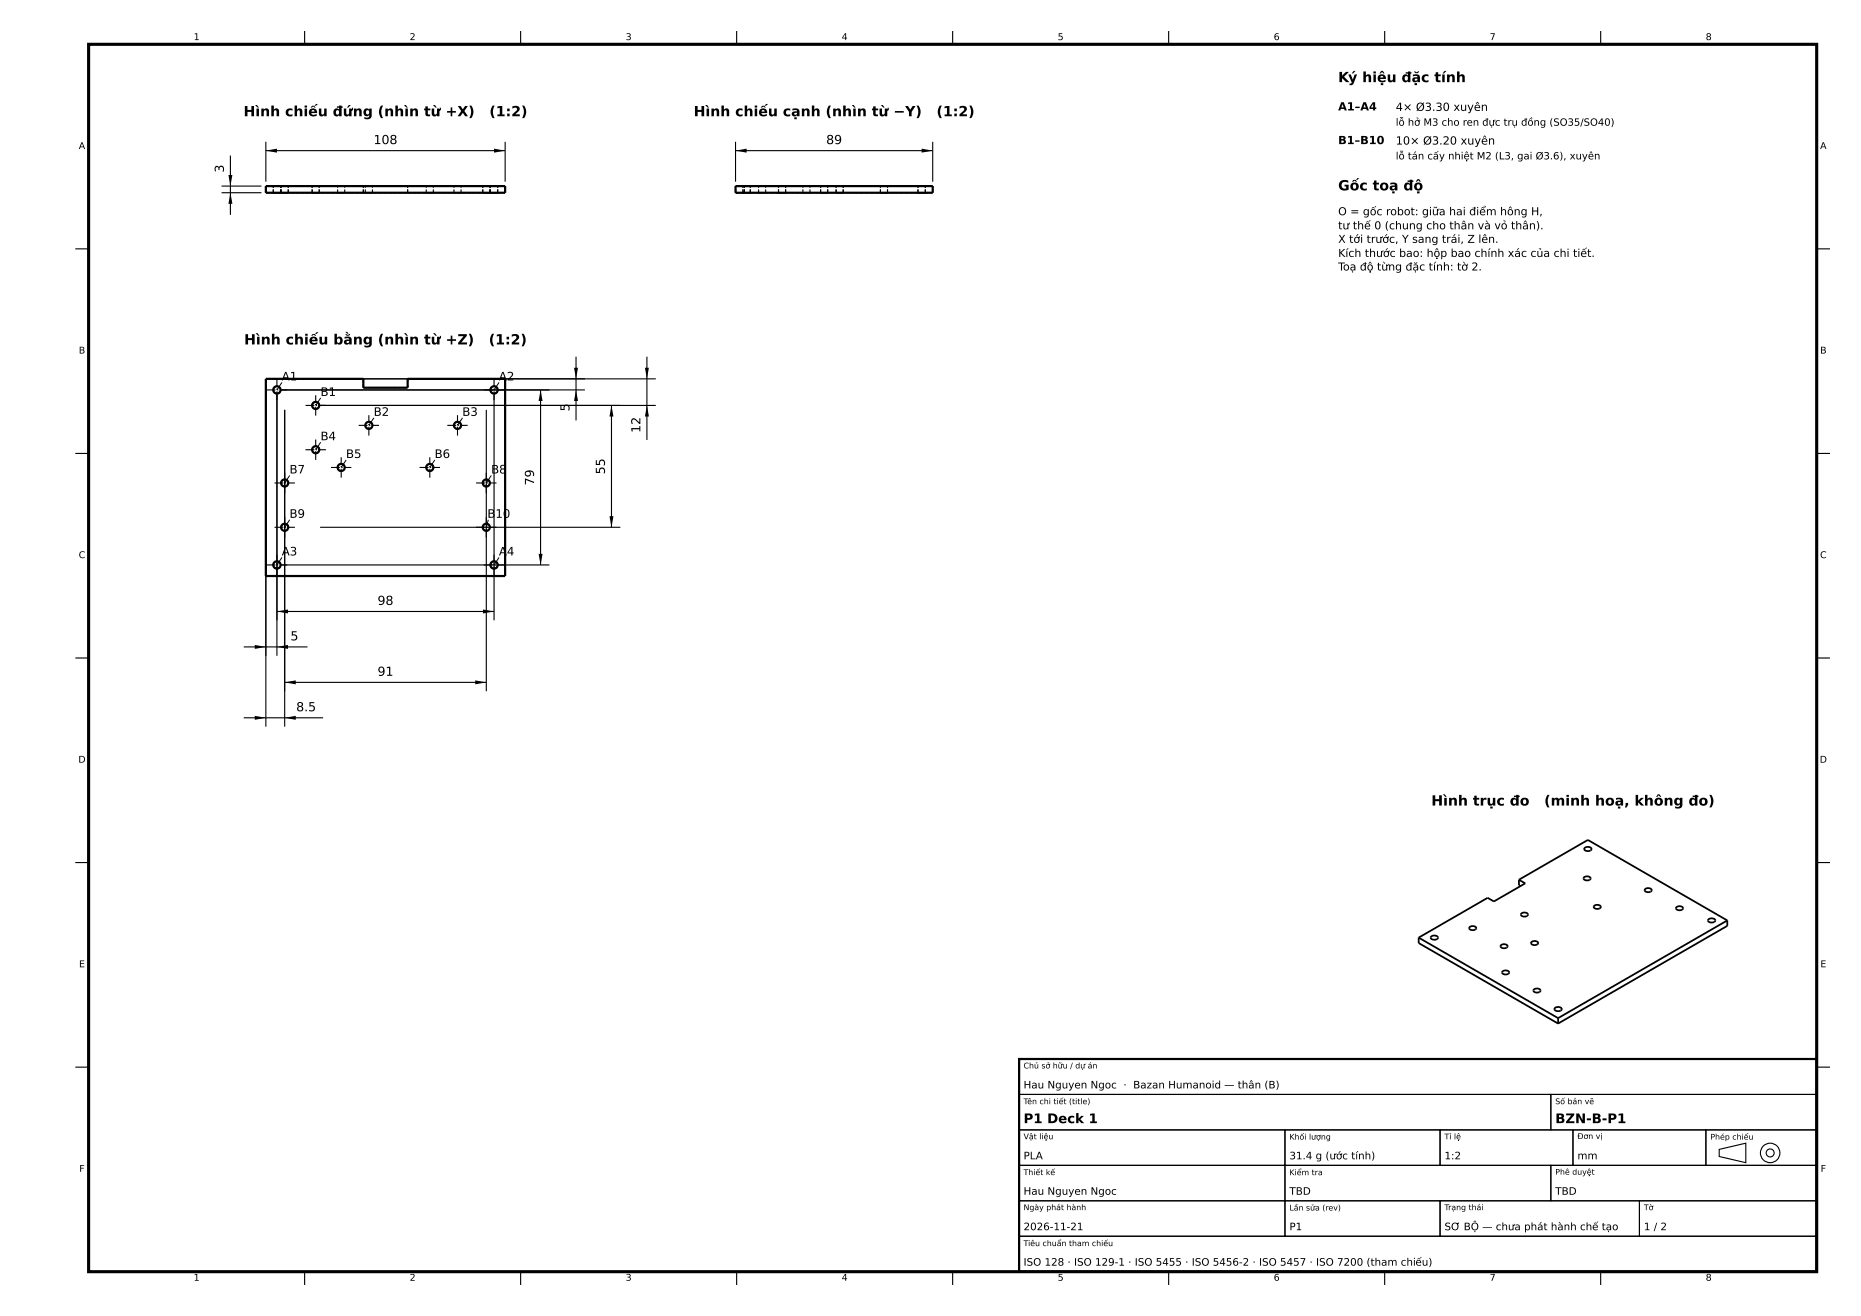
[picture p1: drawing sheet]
<svg xmlns="http://www.w3.org/2000/svg" width="420mm" height="297mm" viewBox="0 0 420 297" stroke-linecap="round" stroke-linejoin="round" font-family="sans-serif">
<g fill="#000">
<path d="M60 34l2.5-.5v1zM111.5 33.5l2.5 .5-2.5 .5zM166 34l2.5-.5v1zM208 33.5l2.5 .5-2.5 .5zM52 43.5l.5 2.5h-1zM51.5 39.5h1l-.5 2.5zM122 88l.4 2.5h-.9zM129.5 83h1l-.5 2.5zM130 88l.5 2.5h-1zM138 91.5l.5 2.5h-.9zM145.5 83h.9l-.4 2.5zM146 91.5l.4 2.5h-.9z"/>
<path d="M137.6 116.5h.9l-.5 2.5zM62.5 138l2.5-.4v.9zM109 137.6l2.5 .4-2.5 .5zM121.5 125h.9l-.4 2.5zM57.5 145.5l2.5 .5-2.5 .4zM62.5 146l2.5-.5v.9zM64.2 154l2.6-.4v.9zM107.2 153.6l2.5 .4-2.5 .5zM57.5 161.6l2.5 .4-2.5 .5zM64.2 162l2.6-.4v.9z"/>
</g>
<path d="M20 10h390v277h-390z" fill="none" stroke="#000" stroke-width=".7" stroke-linecap="butt"/>
<g fill="none" stroke="#000" stroke-width=".5">
<path d="M60 42h54v1.5h-54zM166 42h44.5v1.5h-44.5zM60 85.5h22v2h10v-2h22v44.5h-54zM230 239h180v48h-180z"/>
<circle cx="62.5" cy="88" r=".82"/>
<circle cx="71.3" cy="91.5" r=".8"/>
<circle cx="83.3" cy="96" r=".8"/>
<circle cx="103.2" cy="96" r=".8"/>
<circle cx="111.5" cy="88" r=".82"/>
<circle cx="64.3" cy="119" r=".8"/>
<circle cx="64.3" cy="109" r=".8"/>
<circle cx="71.3" cy="101.5" r=".8"/>
<circle cx="77" cy="105.5" r=".8"/>
<circle cx="97" cy="105.5" r=".8"/>
<circle cx="109.8" cy="119" r=".8"/>
<circle cx="109.8" cy="109" r=".8"/>
<circle cx="62.5" cy="127.5" r=".83"/>
<circle cx="111.5" cy="127.5" r=".83"/>
</g>
<g fill="none" stroke="#000" stroke-width=".25">
<path d="M68.8 7v3M117.5 7v3M166.3 7v3M215 7v3M263.8 7v3M312.5 7v3M361.2 7v3M52 35.1v13.4M60 32v9M60 34h54M114 32v9M166 34h44.5"/>
<path d="M166 32v9M210.5 32v9M17 56.2h3M50 43.5h9M50 42h9M410 56.2h3M60 89v75M62.5 89v59M63.5 88h68.5M63.5 85.5h84.5M64.2 92.5v71.5M72.2 91.5h75.8"/>
<path d="M109.7 92.5v63.5M111.5 89v51M122 88v39.5M130 80.5v14.4M138 91.5v27.5M146 80.5v18.8M17 102.3h3M72.2 119h67.8M410 102.3h3M62.5 138h49M63.5 127.5h60.5M17 148.5h3"/>
<path d="M55 146h14.4M64.2 154h45.5M410 148.5h3M55 162h17.9M17 194.7h3M410 194.7h3M230 239h180v8h-180zM17 240.8h3M230 247h120v8h-120zM230 255h60v8h-60zM290 255h35v8h-35zM325 255h30v8h-30z"/>
<path d="M350 247h60v8h-60zM355 255h30v8h-30zM385 255h25v8h-25zM388 259.4l6-1.4v4.4l-6-1.4zM410 240.8h3M230 263h60v8h-60zM230 271h60v8h-60zM230 279h180v8h-180zM290 263h60v8h-60zM290 271h35v8h-35zM325 271h45v8h-45zM350 263h60v8h-60z"/>
<path d="M370 271h40v8h-40zM68.8 287v3M117.5 287v3M166.3 287v3M215 287v3M263.8 287v3M312.5 287v3M361.2 287v3"/>
<circle cx="399.5" cy="260.2" r="2.2"/>
<circle cx="399.5" cy="260.2" r=".9"/>
</g>
<g fill="none" stroke="#000" stroke-width=".25" stroke-dasharray=".7 .4" stroke-linecap="butt">
<path d="M60 42h22M60 43.5h22M60 43.5v-1.5M61.7 42h.8M61.7 43.5h.8M61.7 43.5v-1.5M62.5 42h.8M62.5 43.5h.8M63.3 42h-1.6M63.3 43.5h-1.6M63.3 43.5v-1.5M63.4 42h.8"/>
<path d="M63.4 43.5h.8M63.4 43.5v-1.5M64.2 42h.9M64.2 43.5h.9M65.1 42h-1.7M65.1 43.5h-1.7M65.1 43.5v-1.5M70.5 42h.8M70.5 43.5h.8M70.5 43.5v-1.5M71.3 42h.8M71.3 43.5h.8"/>
<path d="M72.1 42h-1.6M72.1 43.5h-1.6M72.1 43.5v-1.5M76.2 42h.8M76.2 43.5h.8M76.2 43.5v-1.5M77 42h.8M77 43.5h.8M77.8 42h-1.6M77.8 43.5h-1.6M77.8 43.5v-1.5M82 43.5v-1.5"/>
<path d="M82 42h10M82 43.5h10M82.5 42h.8M82.5 43.5h.8M82.5 43.5v-1.5M83.3 42h.7M83.3 43.5h.7M84 42h-1.5M84 43.5h-1.5M84 43.5v-1.5M92 42h22M92 43.5h22"/>
<path d="M92 43.5v-1.5M96.2 42h.8M96.2 43.5h.8M96.2 43.5v-1.5M97 42h.8M97 43.5h.8M97.8 42h-1.6M97.8 43.5h-1.6M97.8 43.5v-1.5M102.5 42h.7M102.5 43.5h.7M102.5 43.5v-1.5"/>
<path d="M103.2 42h.9M103.2 43.5h.9M104.1 42h-1.6M104.1 43.5h-1.6M104.1 43.5v-1.5M109 42h.7M109 43.5h.7M109 43.5v-1.5M109.7 42h.9M109.7 43.5h.9M110.6 42h-1.6M110.6 43.5h-1.6"/>
<path d="M110.6 43.5v-1.5M110.7 42h.8M110.7 43.5h.8M110.7 43.5v-1.5M111.5 42h.8M111.5 43.5h.8M112.3 42h-1.6M112.3 43.5h-1.6M112.3 43.5v-1.5M114 43.5v-1.5M166 43.5v-1.5M166 42h44.5"/>
<path d="M166 43.5h44.5M167.7 42h1.6M167.7 43.5h1.6M167.7 43.5v-1.5M168 42h-2M168 43.5v-1.5M168 43.5h-2M169.3 42h-1.6M169.3 43.5h-1.6M169.3 43.5v-1.5M171.2 42h1.6M171.2 43.5h1.6"/>
<path d="M171.2 43.5v-1.5M172.8 42h-1.6M172.8 43.5h-1.6M172.8 43.5v-1.5M175.7 42h1.6M175.7 43.5h1.6M175.7 43.5v-1.5M177.3 42h-1.6M177.3 43.5h-1.6M177.3 43.5v-1.5M181.2 42h1.6M181.2 43.5h1.6"/>
<path d="M181.2 43.5v-1.5M182.8 42h-1.6M182.8 43.5h-1.6M182.8 43.5v-1.5M185.2 42h1.6M185.2 43.5h1.6M185.2 43.5v-1.5M186.8 42h-1.6M186.8 43.5h-1.6M186.8 43.5v-1.5M188.7 42h1.6M188.7 43.5h1.6"/>
<path d="M188.7 43.5v-1.5M190.3 42h-1.6M190.3 43.5h-1.6M190.3 43.5v-1.5M198.7 42h1.6M198.7 43.5h1.6M198.7 43.5v-1.5M200.3 42h-1.6M200.3 43.5h-1.6M200.3 43.5v-1.5M207.2 42h1.6M207.2 43.5h1.6"/>
<path d="M207.2 43.5v-1.5M208.8 42h-1.6M208.8 43.5h-1.6M208.8 43.5v-1.5M210.5 43.5v-1.5M60 85.5h22M60 85.5v44.5M62.5 88.8a.82 .82 0 0 0 .7-1.2 .82 .82 0 0 0-1.4-.1 .82 .82 0 0 0 .6 1.3h.1M71.3 92.3a.8 .8 0 0 0 .7-1.2 .8 .8 0 0 0-1.4-.1 .8 .8 0 0 0 .5 1.3h.2M82 87.5v-2M82 87.5h10M83.3 96.8a.8 .8 0 0 0 .7-1.2 .8 .8 0 0 0-1.4-.1 .8 .8 0 0 0 .5 1.3h.2"/>
<path d="M92 87.5v-2M92 85.5h22M103.2 96.8a.8 .8 0 0 0 .8-1.2 .8 .8 0 0 0-1.4-.1 .8 .8 0 0 0 .5 1.3h.1M111.5 88.8a.82 .82 0 0 0 .7-1.2 .82 .82 0 0 0-1.4-.1 .82 .82 0 0 0 .6 1.3h.1M114 85.5v44.5M64.2 109.8a.8 .8 0 0 0 .8-1.2 .8 .8 0 0 0-1.4-.1 .8 .8 0 0 0 .5 1.3h.1M64.2 119.8a.8 .8 0 0 0 .8-1.2 .8 .8 0 0 0-1.4-.1 .8 .8 0 0 0 .5 1.3h.1M71.3 102.3a.8 .8 0 0 0 .7-1.2 .8 .8 0 0 0-1.4-.1 .8 .8 0 0 0 .5 1.3h.2M77 106.3a.8 .8 0 0 0 .7-1.2 .8 .8 0 0 0-1.3-.1 .8 .8 0 0 0 .5 1.3h.1M97 106.3a.8 .8 0 0 0 .7-1.2 .8 .8 0 0 0-1.3-.1 .8 .8 0 0 0 .5 1.3h.1M109.7 109.8a.8 .8 0 0 0 .8-1.2 .8 .8 0 0 0-1.4-.1 .8 .8 0 0 0 .5 1.3h.1M109.7 119.8a.8 .8 0 0 0 .8-1.2 .8 .8 0 0 0-1.4-.1 .8 .8 0 0 0 .5 1.3h.1"/>
<path d="M60 130h54M62.5 128.3a.83 .83 0 0 0 .7-1.2 .83 .83 0 0 0-1.4-.1 .83 .83 0 0 0 .6 1.3h.1M111.5 128.3a.83 .83 0 0 0 .7-1.2 .83 .83 0 0 0-1.4-.1 .83 .83 0 0 0 .6 1.3h.1"/>
</g>
<g fill="none" stroke="#000" stroke-width=".25" stroke-dasharray="2 .4 .3 .4" stroke-linecap="butt">
<path d="M60.2 88h4.6M62.5 90.3v-4.6M69 91.5h4.6M71.3 93.8v-4.6M81 96h4.5M83.3 98.3v-4.6M100.9 96h4.6M103.2 98.3v-4.6M109.2 88h4.6M111.5 90.3v-4.6M61.9 109h4.7M61.9 119h4.7"/>
<path d="M64.2 111.3v-4.6M69 101.5h4.6M71.3 103.8v-4.6M74.7 105.5h4.6M77 107.8v-4.6M94.7 105.5h4.6M97 107.8v-4.6M107.4 109h4.6M107.4 119h4.6M109.7 111.3v-4.6M60.2 127.5h4.6M62.5 129.8v-4.6"/>
<path d="M64.2 121.3v-4.6M109.2 127.5h4.6M109.7 121.3v-4.6M111.5 129.8v-4.6"/>
</g>
<g fill="none" stroke="#000" stroke-width=".23">
<path d="M63.6 86.3l-1.1 1.7M72.4 89.8l-1.1 1.7M72.4 99.8l-1.1 1.7M84.4 94.3l-1.1 1.7M104.4 94.3l-1.2 1.7M112.6 86.3l-1.1 1.7M65.4 107.3l-1.2 1.7M65.4 117.3l-1.2 1.7M78.1 103.8l-1.1 1.7M98.1 103.8l-1.1 1.7M110.2 117.3l-.5 1.7M110.9 107.3l-1.2 1.7"/>
<path d="M63.6 125.8l-1.1 1.7M112.6 125.8l-1.1 1.7"/>
</g>
<g fill="none" stroke="#000" stroke-width=".4">
<path d="M342.8 198.5l1.4 .9-7.1 4-1.4-.8-15.5 9M342.8 198.5l15.6-8.9 31.4 18.1M342.8 198.5v1.3l.4 .2M357.5 198a.81 .81 0 0 1 .8-.3 .81 .81 0 0 1 .6 .7 .87 .87 0 0 1-.8 .3 .87 .87 0 0 1-.7-.6zM357.6 191.4a.84 .84 0 0 1 .9-.4 .84 .84 0 0 1 .6 .7 .94 .94 0 0 1-1.6-.2zM320.2 211.6v1.2l31.4 18.2M320.2 211.6l31.4 18.2M323 211.4a.84 .84 0 0 1 .9-.4 .84 .84 0 0 1 .6 .7 .94 .94 0 0 1-1.6-.2zM331.7 209.2a.81 .81 0 0 1 .8-.3 .81 .81 0 0 1 .6 .7 .87 .87 0 0 1-.8 .3 .87 .87 0 0 1-.7-.6zM338.7 213.3a.81 .81 0 0 1 .9-.3 .81 .81 0 0 1 .6 .7 .87 .87 0 0 1-.8 .3 .87 .87 0 0 1-.7-.6zM339.1 219.2a.81 .81 0 0 1 .8-.3 .81 .81 0 0 1 .7 .7 .87 .87 0 0 1-.9 .3 .87 .87 0 0 1-.7-.6zM343.3 206.2a.81 .81 0 0 1 .9-.3 .81 .81 0 0 1 .6 .6 .87 .87 0 0 1-.8 .4 .87 .87 0 0 1-.7-.6z"/>
<path d="M345.6 212.6a.81 .81 0 0 1 .9-.3 .81 .81 0 0 1 .6 .7 .87 .87 0 0 1-.8 .3 .87 .87 0 0 1-.7-.6zM359.8 204.5a.81 .81 0 0 1 .8-.4 .81 .81 0 0 1 .6 .7 .87 .87 0 0 1-.8 .3 .87 .87 0 0 1-.7-.6zM371.3 200.7a.81 .81 0 0 1 .8-.4 .81 .81 0 0 1 .6 .7 .87 .87 0 0 1-.8 .4 .87 .87 0 0 1-.7-.6zM378.3 204.8a.81 .81 0 0 1 .9-.4 .81 .81 0 0 1 .6 .7 .87 .87 0 0 1-.8 .3 .87 .87 0 0 1-.7-.6zM385.6 207.5a.84 .84 0 0 1 .8-.3 .84 .84 0 0 1 .7 .7 .94 .94 0 0 1-1.6-.3zM389.8 207.7l-38.2 22.1M389.8 207.7v1.3l-38.2 22M346.2 223.3a.81 .81 0 0 1 .8-.3 .81 .81 0 0 1 .6 .7 .87 .87 0 0 1-.8 .3 .87 .87 0 0 1-.7-.6zM350.9 227.5a.84 .84 0 0 1 .9-.3 .84 .84 0 0 1 .6 .7 .94 .94 0 0 1-1.6-.3zM351.6 229.8v1.2"/>
</g>
<g font-size="3.2">
<text x="302" y="18.5">Ký hiệu đặc tính</text>
<text x="55" y="26.2">Hình chiếu đứng (nhìn từ +X)</text>
<text x="110.4" y="26.2">(1:2)</text>
<text x="156.5" y="26.2">Hình chiếu cạnh (nhìn từ −Y)</text>
<text x="211.4" y="26.2">(1:2)</text>
<text x="302" y="43">Gốc toạ độ</text>
<text x="55.1" y="77.7">Hình chiếu bằng (nhìn từ +Z)</text>
<text x="110.3" y="77.7">(1:2)</text>
<text x="323" y="181.8">Hình trục đo</text>
<text x="348.5" y="181.8">(minh hoạ, không đo)</text>
</g>
<g font-size="3">
<text x="231" y="253.5">P1 Deck 1</text>
<text x="351" y="253.5">BZN-B-P1</text>
</g>
<g font-size="2.8">
<text x="84.3" y="32.5">108</text>
<text x="186.5" y="32.5">89</text>
<text x="50.5" y="39" transform="rotate(-90 50.5 39)">3</text>
<text x="128.5" y="92.8" transform="rotate(-90 128.5 92.8)">5</text>
<text x="144.5" y="97.7" transform="rotate(-90 144.5 97.7)">12</text>
<text x="136.5" y="107" transform="rotate(-90 136.5 107)">55</text>
<text x="120.5" y="109.5" transform="rotate(-90 120.5 109.5)">79</text>
<text x="85.2" y="136.5">98</text>
<text x="65.5" y="144.5">5</text>
<text x="85.2" y="152.5">91</text>
<text x="66.8" y="160.5">8.5</text>
</g>
<g font-size="2.6">
<text x="63.6" y="85.9">A1</text>
<text x="72.3" y="89.4">B1</text>
<text x="112.6" y="85.9">A2</text>
<text x="84.3" y="93.9">B2</text>
<text x="104.3" y="93.9">B3</text>
<text x="72.3" y="99.4">B4</text>
<text x="65.3" y="106.9">B7</text>
<text x="78.1" y="103.4">B5</text>
<text x="98.1" y="103.4">B6</text>
<text x="110.8" y="106.9">B8</text>
<text x="65.3" y="116.9">B9</text>
<text x="110" y="116.9">B10</text>
<text x="63.6" y="125.4">A3</text>
<text x="112.6" y="125.4">A4</text>
</g>
<g font-size="2.5">
<text x="302" y="24.9">A1–A4</text>
<text x="315" y="25">4× Ø3.30 xuyên</text>
<text x="302" y="32.5">B1–B10</text>
<text x="315" y="32.6">10× Ø3.20 xuyên</text>
<text x="302" y="48.6">O = gốc robot: giữa hai điểm hông H,</text>
<text x="302" y="51.8">tư thế 0 (chung cho thân và vỏ thân).</text>
<text x="302" y="54.8">X tới trước, Y sang trái, Z lên.</text>
<text x="302" y="58">Kích thước bao: hộp bao chính xác của chi tiết.</text>
<text x="302" y="61.1">Toạ độ từng đặc tính: tờ 2.</text>
</g>
<g font-size="2.3">
<text x="315" y="28.4">lỗ hở M3 cho ren đực trụ đồng (SO35/SO40)</text>
<text x="315" y="36">lỗ tán cấy nhiệt M2 (L3, gai Ø3.6), xuyên</text>
<text x="231" y="245.6">Hau Nguyen Ngoc · Bazan Humanoid — thân (B)</text>
<text x="231" y="261.6">PLA</text>
<text x="291" y="261.6">31.4 g (ước tính)</text>
<text x="326" y="261.6">1:2</text>
<text x="356" y="261.6">mm</text>
<text x="231" y="269.6">Hau Nguyen Ngoc</text>
<text x="291" y="269.6">TBD</text>
<text x="351" y="269.6">TBD</text>
<text x="231" y="277.6">2026-11-21</text>
<text x="291" y="277.6">P1</text>
<text x="326" y="277.6">SƠ BỘ — chưa phát hành chế tạo</text>
<text x="371" y="277.6">1 / 2</text>
<text x="231" y="285.6">ISO 128 · ISO 129-1 · ISO 5455 · ISO 5456-2 · ISO 5457 · ISO 7200 (tham chiếu)</text>
</g>
<g font-size="2.1">
<text x="43.7" y="9">1</text>
<text x="92.5" y="9">2</text>
<text x="141.2" y="9">3</text>
<text x="190" y="9">4</text>
<text x="238.7" y="9">5</text>
<text x="287.5" y="9">6</text>
<text x="336.2" y="9">7</text>
<text x="385" y="9">8</text>
<text x="17.8" y="33.6">A</text>
<text x="410.8" y="33.6">A</text>
<text x="17.8" y="79.8">B</text>
<text x="410.8" y="79.8">B</text>
<text x="17.8" y="126">C</text>
<text x="410.8" y="126">C</text>
<text x="17.7" y="172.1">D</text>
<text x="410.7" y="172.1">D</text>
<text x="17.8" y="218.3">E</text>
<text x="410.8" y="218.3">E</text>
<text x="17.9" y="264.5">F</text>
<text x="410.9" y="264.5">F</text>
<text x="43.7" y="289">1</text>
<text x="92.5" y="289">2</text>
<text x="141.2" y="289">3</text>
<text x="190" y="289">4</text>
<text x="238.7" y="289">5</text>
<text x="287.5" y="289">6</text>
<text x="336.2" y="289">7</text>
<text x="385" y="289">8</text>
</g>
<g font-size="1.8">
<text x="231" y="241.1">Chủ sở hữu / dự án</text>
<text x="231" y="249.2">Tên chi tiết (title)</text>
<text x="351" y="249.2">Số bản vẽ</text>
<text x="231" y="257.1">Vật liệu</text>
<text x="291" y="257.2">Khối lượng</text>
<text x="326" y="257.1">Tỉ lệ</text>
<text x="356" y="257">Đơn vị</text>
<text x="386" y="257.2">Phép chiếu</text>
<text x="231" y="265.2">Thiết kế</text>
<text x="291" y="265.2">Kiểm tra</text>
<text x="351" y="265.1">Phê duyệt</text>
<text x="231" y="273.1">Ngày phát hành</text>
<text x="291" y="273.2">Lần sửa (rev)</text>
<text x="326" y="273.1">Trạng thái</text>
<text x="371" y="273.1">Tờ</text>
<text x="231" y="281.2">Tiêu chuẩn tham chiếu</text>
</g>
</svg>
